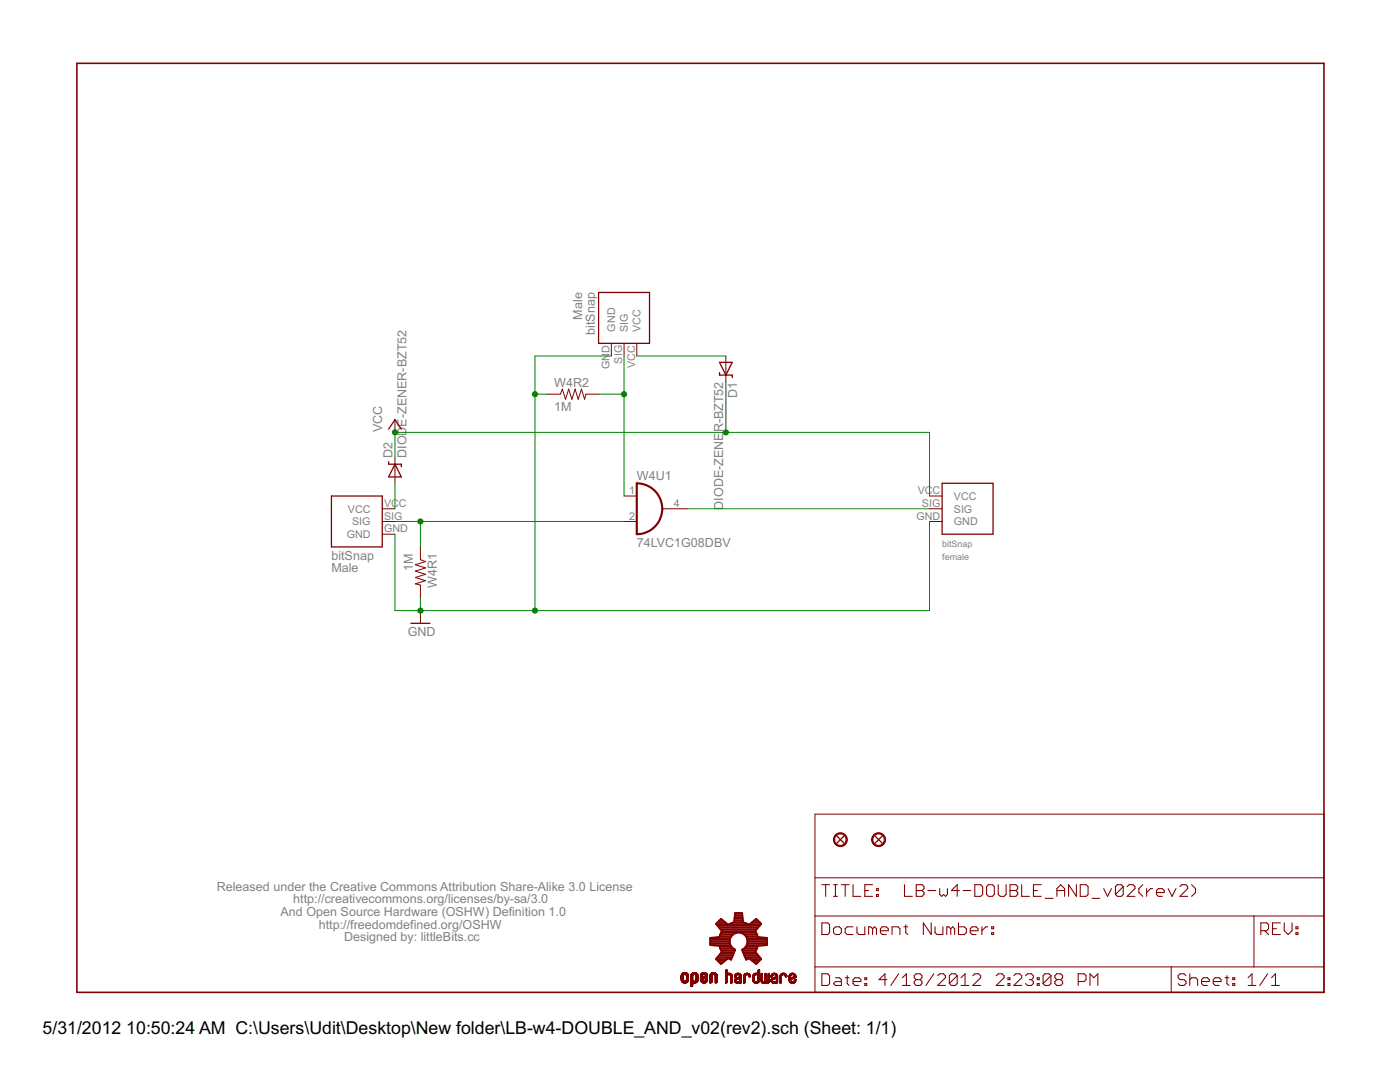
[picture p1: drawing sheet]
<svg xmlns="http://www.w3.org/2000/svg" width="279mm" height="216mm" viewBox="0 0 279 216" stroke-linecap="round" stroke-linejoin="round" font-family="sans-serif">
<path d="M15.3 12.6h248.9v185.4h-248.9z" fill="none" stroke="#800000" stroke-width=".32"/>
<g fill="none" stroke="#800000" stroke-width=".2">
<path d="M109.3 78.7h2.5l.4-1.1 .7 2.1 .6-2.1 .6 2.1 .7-2.1 .6 2.1 .6-2.1 .7 2.1 .2-1h2.6M122 68.5v2.5M124.5 68.5v2.5M127.1 68.5v2.5M144.9 71v5.1M78.8 83.7v2.6M78.8 91.4v5M124.5 99h2.6M185.5 99h2.5M76.3 104.1h2.5M76.3 101.5h2.5M76.3 106.6h2.5"/>
<path d="M83.9 109.1v2.6l1 .4-2 .6 2 .6-2 .7 2 .6-2 .6 2 .7-2 .6 1 .3v2.5M124.5 104.1h2.6M132.2 101.5h5M185.5 104.1h2.5M185.5 101.5h2.5M83.9 121.8v2.6M162.6 162.5h101.6v35.5h-101.6zM162.6 175.2h101.6M135.9 195.5h.4M135.9 195.4h.4M135.9 195.3h.4M135.9 195.2h.4"/>
<path d="M135.9 195.1h.4M135.9 195h.4M135.9 194.9h.4M135.9 194.8h.4M136 195.6h.4M136 195.5h.4M136 194.7h.4M136 195.7h.5M136 195.7h.4M136 195.8h1.3M136 194.4h1.3M136.1 194.4h1.2"/>
<path d="M136.1 195.9h1.1M136.1 194.3h1.1M136.1 196h1.1M136.2 194.2h1M136.2 196h.9M136.2 194.2h.9M136.3 196.1h.8M136.3 194.1h.8M136.3 196.1h.7M136.3 194.7h-.4M136.4 194.6h-.4M136.4 194.1h.5"/>
<path d="M136.5 194.5h-.5M136.5 194.1h.3M136.5 196.2h.3M136.8 194.5h.6M136.9 194.5h.5M136.9 195.6h.5M136.9 194.6h.5M137 195.6h.4M137 195.5h.4M137 194.7h.4M137 194.6h.4M137 195.4h.4"/>
<path d="M137 195.3h.4M137 195.2h.4M137 195.1h.4M137 195h.4M137 194.9h.4M137 194.8h.4M137.3 195.9h-1.2M137.4 195.7h-.6M137.4 195.7h-.5M137.9 196.8h.2M137.9 196.7h.3M137.9 196.6h.3"/>
<path d="M137.9 196.5h.3M137.9 196.4h.3M137.9 196.3h.3M137.9 196.2h.3M137.9 196.2h.4M137.9 195.9h1.3M137.9 195.8h1.4M137.9 195.7h.6M137.9 195.7h.4M137.9 195.6h.4M137.9 195.5h.4M137.9 195.5h.3"/>
<path d="M137.9 195.4h.3M137.9 195.3h.3M137.9 195.2h.3M137.9 195.1h.3M137.9 195h.3M137.9 194.9h.3M137.9 194.8h.3M137.9 194.7h.4M137.9 196.9h.1M137.9 194.5h.5M137.9 194.4h1.3M138 194.3h1.2"/>
<path d="M138 194.3h1.1M138.1 194.2h1M138.2 196.8h-.3M138.2 194.1h.8M138.3 194.6h-.4M138.3 194.1h.6M138.4 194.1h.3M138.5 196.2h.2M138.5 194.5h-.6M138.7 194.5h.6M138.8 194.5h.5M138.8 195.7h.5"/>
<path d="M138.9 195.6h.4M138.9 194.6h.4M138.9 196.1l-1 .1M138.9 195.5h.4M138.9 194.7h.4M138.9 195.4h.4M138.9 195.3h.4M138.9 195.2h.4M138.9 195.1h.4M138.9 195h.4M138.9 194.9h.4M138.9 194.8h.4"/>
<path d="M139 196.1h-1.1M139.1 196h-1.2M139.2 195.9h-1.3M139.2 195.8h-1.3M139.2 194.4h-1.3M139.3 195.7h-.6M139.3 195.6h-.4M139.8 195.7h.5M139.8 195.6h.4M139.8 195.5h.4M139.8 195.2h.9M139.8 195h.4"/>
<path d="M139.8 194.9h.3M139.8 194.8h.3M139.8 194.7h.4M139.8 194.6h.4M139.8 195.7h.6M139.8 195.8h1.3M139.9 195.9h1.2M139.9 195.8h1.2M139.9 194.4h1.2M139.9 194.3l1.2 .1M140 194.3h1.1M140 196h1"/>
<path d="M140 194.2h1M140 196h.9M140.1 196.1h.8M140.1 194.1h.8M140.2 196.1h.6M140.2 195.5h-.4M140.2 194.1h.6M140.3 195h.9M140.3 194.6h-.5M140.3 195.4l-.5 .1M140.3 194.5h-.5M140.4 196.2h.2"/>
<path d="M140.4 195.4h-.6M140.4 194.9h.8M140.4 194.1h.2M140.4 194.5h-.6M140.5 195.3h-.7M140.6 194.8h.6M140.6 194.5h.6M140.6 195.3h-.8M140.7 194.8h.5M140.7 194.5h.5M140.7 195.7h.5M140.7 194.6h.5"/>
<path d="M140.8 195.6h.4M140.8 194.8h.4M140.8 194.7h.4M140.8 194.6h.4M140.8 195.5h.4M140.9 195.4h.3M140.9 195.2h-1.1M140.9 195.3h.3M140.9 195.1h-1.1M141 195.3h.2M141.1 195.1h-1.3M141.1 194.4h-1.3"/>
<path d="M141.2 195.7h-.5M141.2 195l-1.4 .1M141.7 196h.4M141.7 195.9h.4M141.7 195.8h.4M141.7 195.7h.4M141.7 195.6h.4M141.7 195.5h.4M141.7 195.4h.4M141.7 195.3h.4M141.7 195.2h.4M141.7 195.1h.4"/>
<path d="M141.7 195h.4M141.7 194.9h.4M141.7 194.8h.4M141.7 194.7h.4M141.7 196.1h.2M141.8 194.4h1.3M141.8 194.4h1.2M141.8 194.3h1.2M141.9 194.3h1.1M141.9 194.2h1M142 196.1h-.3M142 194.1h.8"/>
<path d="M142 196h-.3M142.1 194.6h-.4M142.2 194.6h-.5M142.2 194.1h.5M142.2 194.5h-.5M142.3 194.1h.3M142.3 194.5h-.6M142.5 194.5h.6M142.6 194.5h.5M142.7 194.6h.4M142.7 194.6h.5M142.7 194.7h.5"/>
<path d="M142.7 196h.5M142.7 195.9h.5M142.7 195.8h.5M142.7 195.7h.5M142.7 195.6h.5M142.7 195.5h.5M142.7 195.4h.5M142.7 195.3h.5M142.7 195.2h.5M142.7 195.1h.5M142.7 195h.5M142.7 194.9h.5"/>
<path d="M142.7 194.8h.5M143 196.1h-.2M143.1 196.1h-.4M143.2 196h-.5M144.8 196.2h.1M144.8 196h.3M144.8 195.9h.3M144.8 195.8h.3M144.8 195.7h.3M144.8 195.6h.3M144.8 195.5h.3M144.8 195.4h.3"/>
<path d="M144.8 195.3h.3M144.8 195.2h.3M144.8 195.1h.3M144.8 195h.3M144.8 194.9h.3M144.8 194.8h.3M144.8 194.5h.5M144.8 194.5h1.2M144.8 194.4h1.2M144.8 194.3l1.1 .1M144.8 194.3h1M144.8 194.2h.3"/>
<path d="M144.8 194.1h.3M144.8 194h.3M144.8 193.9h.3M144.8 193.8h.3M144.8 193.7h.3M144.8 193.6h.3M144.9 193.5h.2M145 193.5h.1M145.1 196.1l-.3 .1M145.1 196.1h-.3M145.1 194.8h-.3M145.1 194.7l-.3 .1"/>
<path d="M145.1 194.7h-.3M145.2 194.6h-.4M145.2 194.2h.6M145.3 194.2h.4M145.6 194.5h.5M145.7 194.6h.4M145.8 194.6h.3M145.8 194.7h.3M145.8 194.7l.4 .1M145.9 196.2h.1M145.9 196.1h.2M145.9 196h.2"/>
<path d="M145.9 196h.3M145.9 195.9h.3M145.9 195.8h.3M145.9 195.7h.3M145.9 195.6h.3M145.9 195.5h.3M145.9 195.4h.3M145.9 195.3h.3M145.9 195.2h.3M145.9 195.1h.3M145.9 195h.3M145.9 194.9h.3"/>
<path d="M145.9 194.8h.3M146.1 196.1l-.2 .1M146.6 195.7h.3M146.6 195.6h.3M146.6 194.8h.3M146.6 195.8h.4M146.6 195h.1M146.6 195.9h.5M146.7 195.9h.8M146.7 196h.8M146.8 194.4h1M146.8 196.1h.7"/>
<path d="M146.9 194.9h-.3M146.9 194.3l.8 .1M146.9 195.2h1.1M146.9 194.3h.8M146.9 195.6h-.3M146.9 194.7l-.3 .1M147 194.7h-.4M147 196.2h.5M147 195.5h-.4M147 194.6h-.4M147 194.2h.6M147 195.1h1"/>
<path d="M147 194.6h-.3M147 194.2h.5M147.1 194.5h-.4M147.2 195.4l-.6 .1M147.2 195.1h.8M147.2 196.2h-.1M147.2 196.2h.1M147.3 195.4h-.6M147.3 195.9h.1M147.3 195.1h.7M147.4 195.3h-.7M147.4 195h.6"/>
<path d="M147.5 194.5h.4M147.5 194.9h.5M147.5 194.6h.4M147.6 195.3h-.9M147.6 194.6h.3M147.6 194.9h.4M147.6 194.7h.4M147.7 195.3h.3M147.7 194.8h.3M147.7 194.7h.3M147.7 196.2h.1M147.7 196.1h.3"/>
<path d="M147.7 196h.3M147.7 195.9h.3M147.7 195.8h.3M147.7 195.7h.3M147.7 195.6h.3M147.7 195.5h.3M147.7 195.4h.3M147.9 194.5h-1.2M148 196.1l-.3 .1M148 195.2h-1.2M148.4 196.2h.1M148.4 196h.3"/>
<path d="M148.4 195.9h.3M148.4 195.8h.3M148.4 195.7h.3M148.4 195.6h.3M148.4 195.5h.3M148.4 195.4h.3M148.4 195.3h.3M148.4 195.2h.3M148.4 195.1h.3M148.4 195h.3M148.4 194.9h.3M148.4 194.8h.3"/>
<path d="M148.4 194.7h.3M148.5 194.5h.4M148.5 194.5h1.2M148.6 194.4h1M148.7 196.1l-.3 .1M148.7 196.1h-.3M148.7 196h-.3M148.7 194.3h.8M148.8 194.7h-.4M148.8 194.6h-.4M148.8 194.2h.6M148.9 194.6h-.4"/>
<path d="M148.9 194.2h.4M149.3 194.5h.4M149.3 194.6h.5M149.4 194.6h.4M149.4 194.7h.4M149.5 194.7h.3M149.5 194.9h.3M149.5 194.8h.3M149.7 194.9h-.2M150.2 195.6h.3M150.2 195.5h.3M150.2 195.4h.3"/>
<path d="M150.2 195.3h.3M150.2 195.2h.3M150.2 195.1h.3M150.2 195h.3M150.2 194.9h.3M150.2 194.8h.3M150.3 195.7h.3M150.3 195.7h.2M150.3 194.7h.3M150.3 194.6h.3M150.3 195.8h.4M150.3 195.8h.3"/>
<path d="M150.3 195.9h.5M150.3 195.9h1.2M150.4 196h1.1M150.4 194.4h1.2M150.4 196h1M150.5 194.3h1.1M150.5 196.1h.8M150.5 194.8h-.3M150.6 194.7l-.4 .1M150.6 194.2h.6M150.7 196.2h.5M150.7 194.6h-.4"/>
<path d="M150.7 194.2h.5M150.7 194.5h-.4M150.9 196.2h.1M151 196.2h.1M151.1 194.5h.5M151.2 195.8h.3M151.2 194.6h.4M151.2 195.7h.4M151.3 194.7h.3M151.3 195.7h.3M151.3 194.2h.3M151.3 195.6h.3"/>
<path d="M151.3 195.5h.3M151.3 195.4h.3M151.3 195.3h.3M151.3 195.2h.3M151.3 195.1h.3M151.3 195h.3M151.3 194.9h.3M151.3 194.8h.3M151.3 194.1h.3M151.3 194h.3M151.3 193.9h.3M151.3 193.8h.3"/>
<path d="M151.3 193.7h.3M151.3 193.6h.3M151.4 193.5h.2M151.5 193.5h.1M151.5 195.9h-.5M151.6 195.8h-.4M151.6 194.5h-1.3M151.9 195.7h.3M151.9 195.6h.3M151.9 195.5h.3M151.9 195.4h.3M151.9 195.3h.3"/>
<path d="M151.9 195.2h.3M151.9 195.1h.3M151.9 195h.3M151.9 194.9h.3M151.9 194.8h.3M151.9 194.7h.3M151.9 194.6h.3M151.9 194.5h.3M151.9 194.4h.3M151.9 195.9h.4M151.9 195.8h.3M151.9 195.9h1.6"/>
<path d="M151.9 194.3h.3M151.9 196h1.6M152 196h1.5M152 196.1h1.4M152 194.2h.2M152.1 196.1h1.3M152.1 194.2h.1M152.2 196.2h.4M152.3 196.2h.1M152.4 196.2h.1M152.4 195.9h.6M152.5 195.8h.4"/>
<path d="M152.6 195.7h.3M152.6 195.6h.3M152.6 195.5h.3M152.6 195.4h.3M152.6 195.3h.3M152.6 195.2h.3M152.6 195.1h.3M152.6 195h.3M152.6 194.9h.3M152.6 194.8h.3M152.6 194.7h.3M152.6 194.6h.3"/>
<path d="M152.6 194.5h.3M152.6 194.4h.3M152.6 194.3h.3M152.7 194.2h.2M152.8 194.2h.1M152.9 196.2h.4M153.1 196.2h.1M153.2 195.8h.4M153.3 195.7h.3M153.3 195.6h.3M153.3 195.5h.3M153.3 195.4h.3"/>
<path d="M153.3 195.3h.3M153.3 195.2h.3M153.3 195.1h.3M153.3 195h.3M153.3 194.9h.3M153.3 194.8h.3M153.3 194.7h.3M153.3 194.6h.3M153.3 194.5h.3M153.3 194.4h.3M153.3 194.3h.3M153.4 194.2h.2"/>
<path d="M153.5 194.2h.1M153.6 195.9h-.5M153.8 195.8h.4M153.8 195.7h.4M153.8 195.6h.4M153.9 195.8h.3M153.9 194.8h.3M153.9 194.7h.3M153.9 195.9h.4M153.9 195.9h.8M153.9 194.6h.3M153.9 196h.8"/>
<path d="M154 196h.7M154 195h-.1M154 194.4h1.1M154 194.4h1M154.1 196.1h.6M154.1 194.9h-.2M154.1 194.4h.9M154.2 194.8h-.3M154.2 195.6h-.4M154.2 195.2h1M154.2 194.3h.7M154.2 194.7h-.3"/>
<path d="M154.2 196.2h.5M154.2 195.5h-.3M154.2 194.2h.6M154.3 195.5h-.4M154.3 195.1h.9M154.3 194.6h-.4M154.3 194.2h.5M154.4 194.5h-.5M154.4 196.2h.1M154.4 195.4l-.5 .1M154.4 195.1h.8M154.5 195.4h-.6"/>
<path d="M154.5 195.9h.2M154.5 195.1h.7M154.6 195.3h-.7M154.7 195h.5M154.7 194.5h.5M154.8 194.6h.4M154.8 194.9h.4M154.8 195.3h-.8M154.9 194.9h.3M154.9 194.6h.3M154.9 194.7h.3M154.9 195.3h.3"/>
<path d="M154.9 194.8h.3M154.9 196.2h.1M154.9 196.1h.3M154.9 196h.3M154.9 195.9h.3M154.9 195.8h.3M154.9 195.7h.3M154.9 195.6h.3M154.9 195.5h.3M154.9 195.4h.3M155.1 194.5h-1.1M155.2 196.1l-.3 .1"/>
<path d="M155.2 195.2h-1.1M155.7 196.2h.1M155.7 196.1h.2M155.7 196h.2M155.7 195.9h.2M155.7 195.8h.2M155.7 195.7h.2M155.7 195.6h.2M155.7 195.5h.2M155.7 195.4h.2M155.7 195.3h.2M155.7 195.2h.2"/>
<path d="M155.7 195.1h.2M155.7 195h.2M155.7 194.9h.2M155.7 194.8h.3M155.7 194.6h.3M155.8 194.5h1.2M155.8 194.4h1.1M155.9 194.4h.9M155.9 196.1l-.2 .1M156 194.3h.7M156 194.7l-.3 .1M156 194.7h-.3"/>
<path d="M156 194.2h.6M156.1 194.2h.5M156.1 194.6h-.4M156.2 194.5h-.5M156.5 194.5h.5M156.6 194.6h.4M156.7 194.6h.3M156.7 194.7h.3M156.7 194.8h.3M156.7 194.9h.2M157 194.9h-.3M157.5 195.7h.3"/>
<path d="M157.5 195.6h.3M157.5 195.5h.3M157.5 195.2h1.1M157.5 195.1h.3M157.5 195h.3M157.5 194.9h.3M157.5 194.8h.3M157.5 194.7h.3M157.5 195.8h.4M157.5 195.9h.6M157.6 195.9h1.1M157.6 194.5h1.1"/>
<path d="M157.6 196h1.1M157.6 194.4h1.1M157.7 196h.9M157.7 194.4h.9M157.7 196.1h.9M157.8 196.1h.7M157.8 194.3h.7M157.8 194.7h-.3M157.9 195.5h-.4M157.9 194.6h-.4M157.9 194.2h.5M157.9 196.2h.5"/>
<path d="M158 194.5h-.4M158 195.4l-.5 .1M158.1 195.4h-.6M158.1 196.2h-.1M158.2 196.2h.1M158.2 195.3h-.7M158.3 194.9h.6M158.3 194.5h.5M158.4 195.3h-.9M158.4 194.6h.4M158.4 195.8h.4M158.4 194.9h.5"/>
<path d="M158.4 195.2h-.9M158.5 194.6h.3M158.5 195.7h.3M158.5 194.7h.3M158.5 195.6h.3M158.5 194.8h.4M158.5 194.8h.3M158.6 195.5h.3M158.7 195.5h.2M158.7 195.1h-.8M158.7 195.9h-.4M158.8 195.1h-.8"/>
<path d="M158.8 195.8h-.4M158.8 195l-.7 .1M158.9 195.6h-.3M158.9 195h-.7M162.6 182.8h101.6M162.6 192.9h101.6M233.7 192.9v5.1M250.3 182.8v10.1"/>
</g>
<g fill="none" stroke="#800000" stroke-width=".21">
<path d="M164 176.5h1.6M164.8 176.5v2.4M166.3 176.5h.8M166.3 178.9h.8M166.7 176.5v2.4M167.9 176.5h1.6M168.7 176.5v2.4M170.2 176.5v2.4h1.6M172.6 177.7h.8M174.1 176.5h-1.5v2.4h1.5M174.9 178.5h.4v.4h-.4zM174.9 177.3h.4v.4h-.4z"/>
<path d="M180.5 176.5v2.4h1.6M182.9 176.5h1.1l.4 .4v.4l-.4 .4 .4 .4v.4l-.4 .4h-1.1zM182.9 177.7h1.1M185.2 177.7h1.6M187.5 177.3v1.2l.4 .4 .4-.4 .4 .4 .4-.4v-1.2M191.4 177.7h-1.5l1.1-1.2v2.4M192.2 177.7h1.6M194.5 176.5h1.2l.4 .4v1.6l-.4 .4h-1.2zM197.3 176.5h.8l.3 .4v1.6l-.3 .4h-.8l-.4-.4v-1.6zM199.2 176.5v2l.4 .4h.8l.4-.4v-2M201.6 176.5h1.1l.4 .4v.4l-.4 .4 .4 .4v.4l-.4 .4h-1.1zM201.6 177.7h1.1"/>
<path d="M203.9 176.5v2.4h1.6M206.2 177.7h.8M207.8 176.5h-1.6v2.4h1.6M208.6 179.3h1.5M210.9 177.7h1.6M210.9 178.9v-1.6l.8-.8 .8 .8v1.6M214.8 176.5v2.4l-1.5-2.4v2.4M215.6 176.5h1.2l.3 .4v1.6l-.3 .4h-1.2zM217.9 179.3h1.6M220.3 177.3l.7 1.6 .8-1.6M224.2 176.9l-.4-.4h-.8l-.4 .4v1.6M224.2 176.9v1.6l-.4 .4h-.8l-.4-.4"/>
<path d="M224.2 176.9l-1.6 1.6M224.9 176.9l.4-.4h.8l.4 .4v.4l-1.6 1.6h1.6M228.1 176.5l-.8 .8v.8l.8 .8M228.8 177.3v1.6M230 177.3h-.4l-.8 .8M230.8 178.1h1.5v-.4l-.3-.4h-.8l-.4 .4v.8l.4 .4h.8M233.1 177.3l.8 1.6 .8-1.6M235.5 176.9l.4-.4h.7l.4 .4v.4l-1.5 1.6h1.5M237.8 176.5l.8 .8v.8l-.8 .8M164 184.1h1.2l.4 .4v1.6l-.4 .4h-1.2zM164 194.3h1.2l.4 .4v1.6l-.4 .3h-1.2zM166.3 185.3l.4-.4h.8l.4 .4v.8l-.4 .4h-.8l-.4-.4z"/>
<path d="M166.7 195.1h.8l.4 .4v1.1h-1.2l-.4-.3 .4-.4h1.2M168.7 195.1h.8M169.1 194.7v1.6l.4 .3M170.2 195.9h1.6v-.4l-.4-.4h-.8l-.4 .4v.8l.4 .3h.8M170.2 184.9h-1.1l-.4 .4v.8l.4 .4h1.1M171 184.9v1.2l.4 .4h1.2v-1.6M172.6 196.3h.4v.3h-.4zM172.6 195.1h.4v.4h-.4zM174.1 185.3l-.3-.4h-.4v1.6M174.1 185.3l.4-.4 .4 .4v1.2M174.1 185.3v1.2M175.7 185.7h1.6v-.4l-.4-.4h-.8l-.4 .4v.8l.4 .4h.8"/>
<path d="M177 195.5h-1.6l1.2-1.2v2.3M178 186.5v-1.6h1.2l.4 .4v1.2M179.3 194.3l-1.5 2.3M180.1 196.6h1.6M180.1 195.1l.8-.8v2.3M180.4 184.9h.8M180.8 184.5v1.6l.4 .4M182.8 195.5l-.3 .4v.4l.3 .3h.8l.4-.3v-.4l-.4-.4M182.8 195.5l-.3-.4v-.4l.3-.4h.8l.4 .4v.4l-.4 .4M182.8 195.5h.8M185.8 184.1v2.4l-1.5-2.4v2.4M186.4 194.3l-1.6 2.3"/>
<path d="M186.6 184.9v1.2l.4 .4h1.2v-1.6M187.1 194.7l.4-.4h.8l.4 .4v.4l-1.6 1.5h1.6M189.7 185.3l.4-.4 .4 .4v1.2M189.7 185.3l-.4-.4h-.3v1.6M189.7 185.3v1.2M191 194.7v1.6l-.4 .3h-.7l-.4-.3M191 194.7l-.4-.4h-.7l-.4 .4v1.6M191 194.7l-1.5 1.6M191.3 184.1v2.4h1.2l.3-.4v-.8l-.3-.4h-1.2M191.8 196.6h1.6M191.8 195.1l.8-.8v2.3M193.6 185.7h1.6v-.4l-.4-.4h-.8l-.4 .4v.8l.4 .4h.8"/>
<path d="M194.1 194.7l.4-.4h.8l.4 .4v.4l-1.6 1.5h1.6M196 184.9v1.6M197.1 184.9h-.4l-.7 .8M197.9 186.1h.4v.4h-.4zM197.9 184.9h.4v.4h-.4zM198.8 194.7l.4-.4h.8l.4 .4v.4l-1.6 1.5h1.6M201.2 196.3h.3v.3h-.3zM201.2 195.1h.3v.4h-.3zM202.3 194.7l.4-.4h.8l.4 .4v.4l-1.6 1.5h1.6M204.7 194.7l.4-.4h.7l.4 .4v.4l-.4 .4M205.4 195.5h.4M205.8 195.5l.4 .4v.4l-.4 .3h-.7l-.4-.3"/>
<path d="M207 196.3h.4v.3h-.4zM207 195.1h.4v.4h-.4zM209.7 194.7v1.6l-.4 .3h-.7l-.4-.3M209.7 194.7l-.4-.4h-.7l-.4 .4v1.6M209.7 194.7l-1.5 1.6M210.9 195.5l-.4 .4v.4l.4 .3h.8l.4-.3v-.4l-.4-.4M210.9 195.5l-.4-.4v-.4l.4-.4h.8l.4 .4v.4l-.4 .4M210.9 195.5h.8M215.2 195.9h1.2l.3-.4v-.8l-.3-.4h-1.2v2.3M217.5 196.6v-2.3l.8 .8 .8-.8v2.3M236.7 194.7l-.4-.4h-.8l-.4 .4v.4l.4 .4h.8l.4 .4v.4l-.4 .3h-.8l-.4-.3M237.4 195.5l.4-.4h.8l.4 .4v1.1"/>
<path d="M237.4 194.3v2.3M239.8 195.9h1.5v-.4l-.3-.4h-.8l-.4 .4v.8l.4 .3h.8M242.1 195.9h1.6v-.4l-.4-.4h-.8l-.4 .4v.8l.4 .3h.8M244.5 195.1h.8M244.9 194.7v1.6l.4 .3M246 196.3h.4v.3h-.4zM246 195.1h.4v.4h-.4zM249.1 196.6h1.5M249.1 195.1l.8-.8v2.3M251.6 185.7h1.2l.4-.4v-.8l-.4-.4h-1.2v2.4M252.4 185.7l.8 .8M253 194.3l-1.6 2.3"/>
<path d="M253.8 196.6h1.5M253.8 195.1l.8-.8v2.3M254 185.3h.7M255.5 184.1h-1.5v2.4h1.5M256.3 184.1v1.6l.8 .8 .8-.8v-1.6M258.6 186.1h.4v.4h-.4zM258.6 184.9h.4v.4h-.4z"/>
</g>
<g fill="none" stroke="#800000" stroke-width=".25">
<path d="M119.5 58.4h10.1v10.1h-10.1zM143.6 72.3h2.5l-1.2 2.5zM143.6 74.3v.5h2.5v.6M66.1 99h10.2v10.1h-10.2zM77.6 85.6l1.2-1.9 1.3 1.9M77.6 92.1v.5h2.5v.5M78.8 92.6l1.3 2.6h-2.5zM188 96.4h10.2v10.2h-10.2zM82 124.4h3.8M167 166.8l1.5 1.5M168.5 166.8l-1.5 1.5M174.6 166.8l1.5 1.5"/>
<path d="M176.1 166.8l-1.5 1.5"/>
</g>
<path d="M127.1 96.4a5.1 5.1 0 0 1 5.1 5.1 5.1 5.1 0 0 1-5.1 5.1z" fill="none" stroke="#800000" stroke-width=".42"/>
<g fill="#800000" stroke="#800000" stroke-width=".2">
<path d="M166.7 166.6a1.4 1.4 0 0 1 2.2 .2 1.4 1.4 0 0 1-.8 2.1 1.4 1.4 0 0 1-1.8-1.4h.3a1.14 1.14 0 0 1 1.7-.9 1.14 1.14 0 0 1 .1 1.9 1.14 1.14 0 0 1-1.8-.7v-.3h-.3z" fill-rule="evenodd"/>
<path d="M174.3 166.6a1.4 1.4 0 0 1 2.2 .2 1.4 1.4 0 0 1-.8 2.1 1.4 1.4 0 0 1-1.8-1.4h.3a1.14 1.14 0 0 1 1.7-.9 1.14 1.14 0 0 1 .1 1.9 1.14 1.14 0 0 1-1.8-.7v-.3h-.3z" fill-rule="evenodd"/>
</g>
<g fill="none" stroke="#800000" stroke-width=".38">
<path d="M141.7 188.2h4M141.7 187.9h3.9M141.7 187.5h3.9M141.7 187.2h4.1M142.1 188.6h3.7M142.9 191.4h2.2M142.9 184.4h2.3M143.2 191h2.9M143.2 184h1.5M143.2 184.7h8.4M143.3 191.7h1.4M143.5 190.7h2.7"/>
<path d="M143.5 185.1h7.8M143.5 183.7h.8M143.6 192.1h.6M143.6 186.8h2.3M143.6 188.9h2.4M143.7 186.5h2.6M143.7 190.3h2.7M143.7 189.3h2.6M143.8 185.4h7.2M143.9 186.2l-.3 .8-1.9 .2v1.4l1.9 .1 .5 1.2-1.2 1.5M143.9 186.1h3M143.9 189.6h2.8"/>
<path d="M144 190h2.5M144.1 185.8l-1.2-1.5 1-1 1.4 1.2 1.2-.5 .2-1.8h1.4l.2 1.8 1.2 .5 1.4-1.2 1 1-1.2 1.5M144.1 185.8l-.2 .4M144.1 185.8h6.6M145.6 184.4h3.6M145.6 187.6a1.76 1.76 0 0 0 1.1 1.9l-.8 2-.6-.3-1.4 1.2-1-1M145.6 187.6a1.78 1.78 0 0 1 2-1.5 1.78 1.78 0 0 1 1.6 1.8M145.7 191.4h.2M146.5 184h1.9M146.6 183.7h1.7M146.6 183.3h1.6M146.6 183h1.6"/>
<path d="M146.7 182.6h1.4M146.7 182.3h1.4M147.9 186.1h3M148.1 189.6h2.8M148.3 190h2.5M148.4 190.3h2.6M148.5 189.3h2.5M148.5 186.5h2.6M148.6 190.7h2.7M148.7 191h2.9M148.8 188.9h2.4M148.9 191.4h.2"/>
<path d="M148.9 186.8h2.3M149 188.6h3.7M149.1 187.2h4M149.1 188.2h4M149.2 187.5h3.9M149.2 187.9h3.9M149.6 184.4h2.2M149.7 191.4h2.2M150.1 184h1.5M150.2 191.7h1.4M150.5 183.7h.8M150.6 192.1h.6"/>
<path d="M150.7 185.8l.2 .4M150.9 186.2l.3 .8 1.9 .2v1.4l-1.9 .1-.5 1.2 1.2 1.5-1 1-1.4-1.2-.6 .3-.8-2 .8-.8 .3-.8"/>
</g>
<g fill="none" stroke="#008000" stroke-width=".2">
<path d="M106.8 78.7h2.5M119.5 78.7h5M122 71h-15.2v50.8M124.5 71v28M127.1 71h17.8M144.9 76.1v10.2M78.8 91.4v-5.1h106.7v12.7M78.8 96.4v5.1M78.8 104.1h45.7M83.9 104.1v5M83.9 119.3v2.5M137.2 101.5h48.3"/>
<path d="M185.5 104.1v17.7h-106.7v-15.2"/>
</g>
<g fill="#008000" stroke="#008000" stroke-width=".2">
<circle cx="124.5" cy="78.7" r=".51"/>
<circle cx="83.9" cy="104.1" r=".51"/>
<circle cx="144.9" cy="86.3" r=".51"/>
<circle cx="78.8" cy="86.3" r=".51"/>
<circle cx="83.9" cy="121.8" r=".51"/>
<circle cx="106.8" cy="78.7" r=".51"/>
<circle cx="106.8" cy="121.8" r=".51"/>
</g>
<g font-size="4">
<text x="8.5" y="206.4">5/31/2012</text>
<text x="25.2" y="206.4">10:50:24 AM C:\Users\Udit\Desktop\New folder\LB-w4-DOUBLE_AND_v02(rev2).sch (Sheet: 1/1)</text>
</g>
<g font-size="2.8" fill="#808080">
<text x="116.2" y="63.8" transform="rotate(-90 116.2 63.8)">Male</text>
<text x="118.7" y="66.9" transform="rotate(-90 118.7 66.9)">bitSnap</text>
<text x="110.6" y="77.2">W4R2</text>
<text x="110.6" y="82">1M</text>
<text x="147.1" y="79.3" transform="rotate(-90 147.1 79.3)">D1</text>
<text x="76.3" y="86.3" transform="rotate(-90 76.3 86.3)">VCC</text>
<text x="78.4" y="91.4" transform="rotate(-90 78.4 91.4)">D2</text>
<text x="81.1" y="91.4" transform="rotate(-90 81.1 91.4)">DIODE-ZENER-BZT52</text>
<text x="127.1" y="95.8">W4U1</text>
<text x="144.3" y="101.7" transform="rotate(-90 144.3 101.7)">DIODE-ZENER-BZT52</text>
<text x="66.1" y="111.7">bitSnap</text>
<text x="82.4" y="113.9" transform="rotate(-90 82.4 113.9)">1M</text>
<text x="127.1" y="109.1">74LVC1G08DBV</text>
<text x="66.1" y="114.2">Male</text>
<text x="87.2" y="117.4" transform="rotate(-90 87.2 117.4)">W4R1</text>
<text x="81.4" y="126.9">GND</text>
<text x="43.3" y="177.7">Released under the Creative Commons Attribution Share-Alike 3.0 License</text>
<text x="56" y="182.8">And Open Source Hardware (OSHW) Definition 1.0</text>
<text x="58.5" y="180.2">http://creativecommons.org/licenses/by-sa/3.0</text>
<text x="63.6" y="185.3">http://freedomdefined.org/OSHW</text>
<text x="68.7" y="187.9">Designed by: littleBits.cc</text>
</g>
<g font-size="2.4" fill="#808080">
<text x="121.7" y="70.4" transform="rotate(-90 121.7 70.4)">D</text>
<text x="122.8" y="66.2" transform="rotate(-90 122.8 66.2)">GND</text>
<text x="125.3" y="66.2" transform="rotate(-90 125.3 66.2)">SIG</text>
<text x="127.8" y="66.2" transform="rotate(-90 127.8 66.2)">VCC</text>
<text x="121.7" y="73.6" transform="rotate(-90 121.7 73.6)">GN</text>
<text x="124.2" y="72.5" transform="rotate(-90 124.2 72.5)">SIG</text>
<text x="126.7" y="73.4" transform="rotate(-90 126.7 73.4)">VCC</text>
<text x="76.7" y="101.2">VCC</text>
<text x="125.5" y="98.6">1</text>
<text x="134.5" y="101.2">4</text>
<text x="183.2" y="98.6">VC</text>
<text x="184" y="101.2">SIG</text>
<text x="186.1" y="98.6">C</text>
<text x="190.4" y="99.7">VCC</text>
<text x="69.2" y="107.4">GND</text>
<text x="69.4" y="102.3">VCC</text>
<text x="70.3" y="104.8">SIG</text>
<text x="76.7" y="103.7">SIG</text>
<text x="76.7" y="106.2">GND</text>
<text x="125.5" y="103.7">2</text>
<text x="182.9" y="103.7">GND</text>
<text x="190.4" y="102.3">SIG</text>
<text x="190.4" y="104.8">GND</text>
</g>
<g font-size="2" fill="#808080">
<text x="188" y="109.1">bitSnap</text>
<text x="188" y="111.7">female</text>
</g>
</svg>
